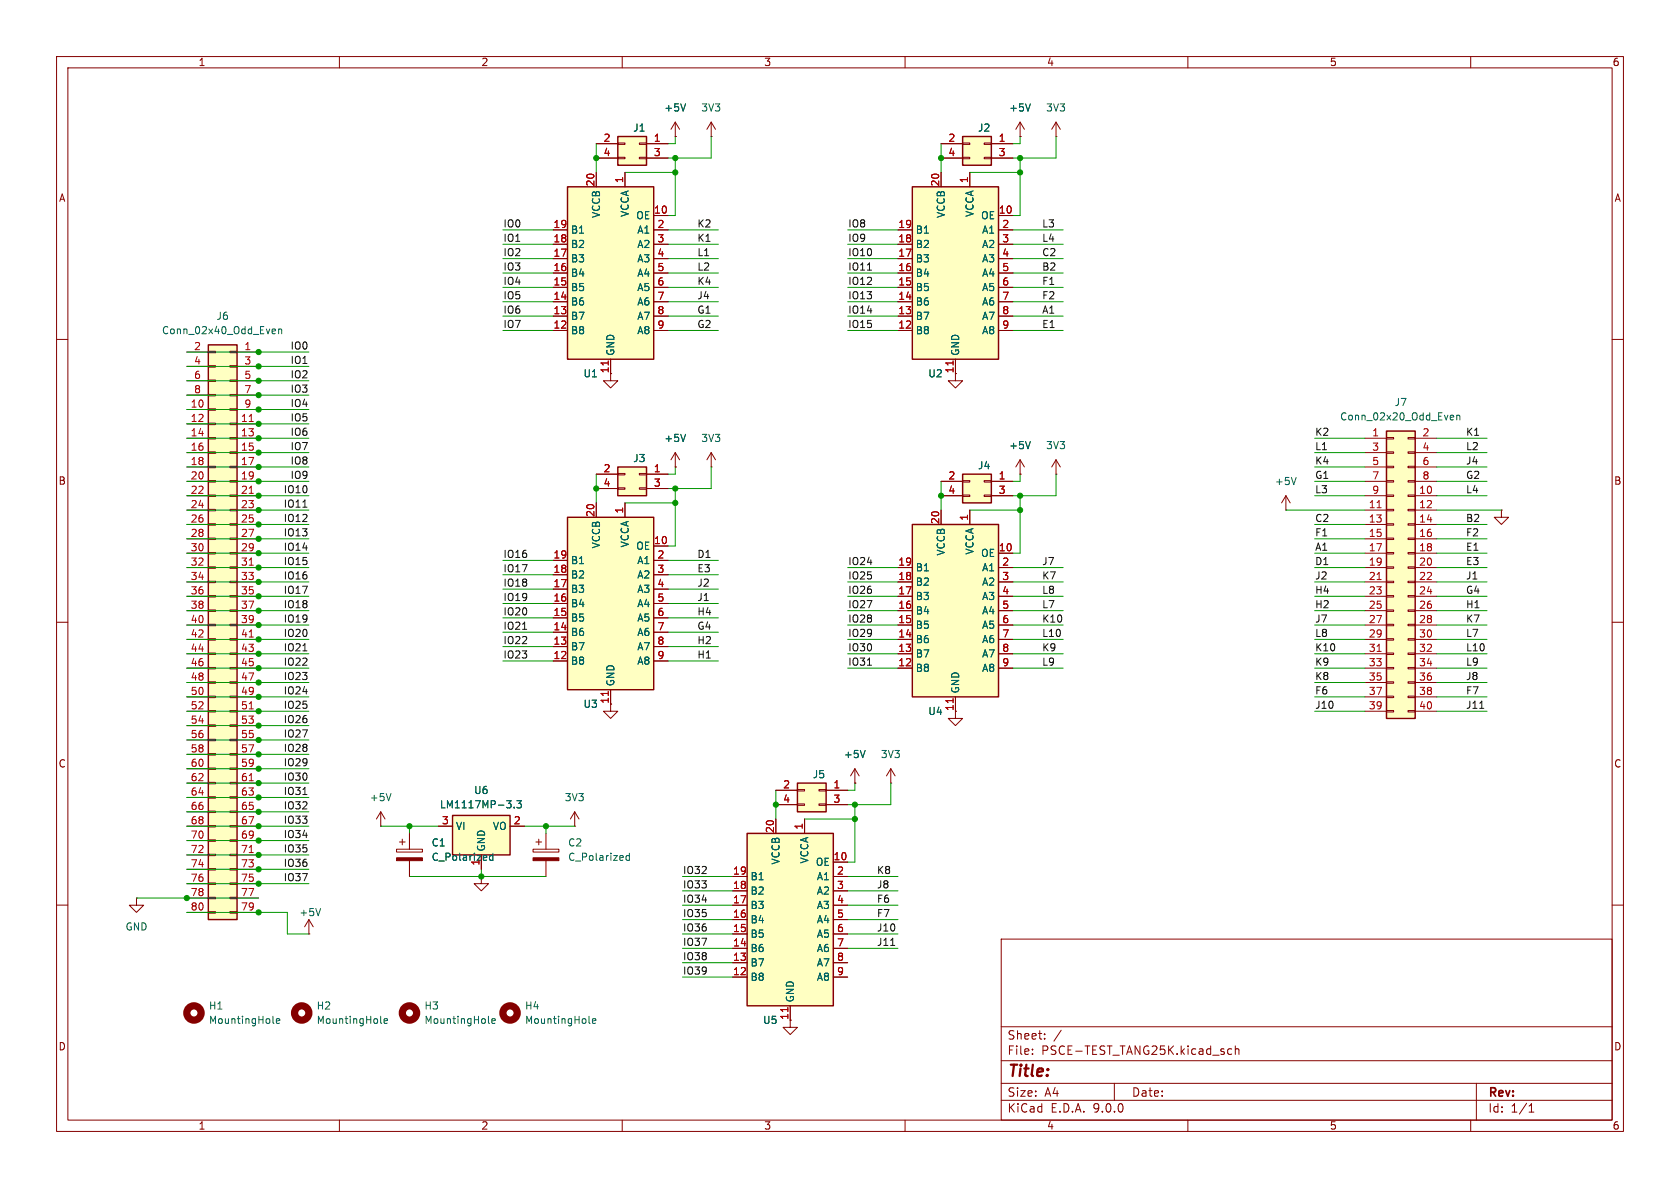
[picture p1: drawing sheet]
<svg xmlns="http://www.w3.org/2000/svg" width="297mm" height="210mm" viewBox="0 0 297 210" stroke-linecap="round" stroke-linejoin="round" font-family="sans-serif">
<g fill="none" stroke="#840000" stroke-width=".18">
<path d="M10 10h277v190h-277zM12 12h273v186h-273zM60 10v2M110 10v2M160 10v2M210 10v2M260 10v2M119.4 24.1h.1M119.4 21.6l-.8 1.3M119.4 21.6l.7 1.3M119.4 21.6v2.5M125.7 24.1h.1"/>
<path d="M125.7 21.6l-.7 1.3M125.7 21.6l.8 1.3M125.7 21.6v2.5M180.3 24.1h.1M180.3 21.6l-.7 1.3M180.3 21.6l.8 1.3M180.3 21.6v2.5M10 60h2M285 60h2M227.3 90.2h.1M227.3 87.6l-.7 1.3M227.3 87.6l.8 1.3"/>
<path d="M227.3 87.6v2.6M10 110h2M285 110h2M10 160h2M177 166h108v32h-108zM285 160h2M60 198v2M110 198v2M160 198v2M177 194.5h108M177 191.5h108M177 187.5h108"/>
<path d="M177 181.5h108M182.5 186.3v.1M182.5 185.5v.1M184.7 183.6v.1M184.7 182.8v.1M187.6 182.1l-1.3 2M197 191.5v3M210 198v2M217.7 185.5l-.4-.1-.3 .3v.4l.2 .2h.5M218.4 185.5l.2-.1 .4 .1v.9M218.4 184.9v1.5M260 198v2"/>
<path d="M261 191.5v6.5M270.3 196.6h.9M270.3 195.5l.4-.4v1.5"/>
</g>
<path d="M121.2 18.4l-.4 1.2M182.2 18.4l-.5 1.2M229.1 84.4l-.4 1.3" fill="none" stroke="#006464" stroke-width=".18"/>
<path d="M161.3 92.7h15.2v30.5h-15.2z" fill="#ffffc2"/>
<path d="M161.3 92.7h15.2v30.5h-15.2z" fill="none" stroke="#840000" stroke-width=".25"/>
<g fill="none" stroke="#840000" stroke-width=".18">
<path d="M166.4 90.2v2.5M171.4 90.2v2.5M176.5 97.8h2.6M158.7 100.3h2.6M158.7 102.9h2.6M158.7 105.4h2.6M158.7 108h2.6M158.7 110.5h2.6M158.7 113h2.6M158.7 115.6h2.6M158.7 118.1h2.6M176.5 100.3h2.6"/>
<path d="M176.5 102.9h2.6M176.5 105.4h2.6M176.5 108h2.6M176.5 110.5h2.6M176.5 113h2.6M176.5 115.6h2.6M176.5 118.1h2.6M168.9 123.2v3.8h-1.3l1.3 1.3 1.3-1.3h-1.3"/>
</g>
<path d="M168.5 123.5v.7" fill="none" stroke="#a90000" stroke-width=".18"/>
<path d="M100.3 91.4h15.3v30.5h-15.3z" fill="#ffffc2"/>
<path d="M100.3 91.4h15.3v30.5h-15.3z" fill="none" stroke="#840000" stroke-width=".25"/>
<g fill="none" stroke="#840000" stroke-width=".18">
<path d="M186.7 24.1h.1M186.7 21.6l-.8 1.3M186.7 21.6l.8 1.3M186.7 21.6v2.5M97.8 99.1h2.5M105.4 88.9v2.5M110.5 88.9v2.5M115.6 96.5h2.5M115.6 99.1h2.5M97.8 101.6h2.5M97.8 104.1h2.5M97.8 106.7h2.5"/>
<path d="M97.8 109.2h2.5M97.8 111.8h2.5M97.8 114.3h2.5M97.8 116.8h2.5M115.6 101.6h2.5M115.6 104.1h2.5M115.6 106.7h2.5M115.6 109.2h2.5M115.6 111.8h2.5M115.6 114.3h2.5M115.6 116.8h2.5M107.9 121.9v2.6"/>
<path d="M101.6 146.1h.1M101.6 143.5l-.8 1.3M101.6 143.5l.8 1.3M101.6 143.5v2.6"/>
</g>
<path d="M107.5 122.2v.7" fill="none" stroke="#a90000" stroke-width=".18"/>
<path d="M161.3 33h15.2v30.5h-15.2z" fill="#ffffc2"/>
<path d="M161.3 33h15.2v30.5h-15.2z" fill="none" stroke="#840000" stroke-width=".25"/>
<g fill="none" stroke="#840000" stroke-width=".18">
<path d="M166.4 30.5v2.5M171.4 30.5v2.5M176.5 38.1h2.6M158.7 40.6h2.6M158.7 43.2h2.6M158.7 45.7h2.6M158.7 48.3h2.6M158.7 50.8h2.6M158.7 53.3h2.6M158.7 55.9h2.6M158.7 58.4h2.6M176.5 40.6h2.6"/>
<path d="M176.5 43.2h2.6M176.5 45.7h2.6M176.5 48.3h2.6M176.5 50.8h2.6M176.5 53.3h2.6M176.5 55.9h2.6M176.5 58.4h2.6M168.9 63.5v2.5M186.7 83.8h.1M186.7 81.3l-.8 1.3M186.7 81.3l.8 1.3M186.7 81.3v2.5"/>
<path d="M107.9 124.5v1.2h-1.2l1.2 1.3 1.3-1.3h-1.3"/>
</g>
<path d="M168.5 63.8v.7" fill="none" stroke="#a90000" stroke-width=".18"/>
<path d="M170.2 83.8h5.1v5.1h-5.1z" fill="#ffffc2"/>
<path d="M170.2 83.8h5.1v5.1h-5.1z" fill="none" stroke="#840000" stroke-width=".25"/>
<g fill="none" stroke="#840000" stroke-width=".18">
<path d="M168.9 66v1.3h-1.3l1.3 1.3 1.3-1.3h-1.3M119.4 82.6h.1M119.4 80l-.8 1.3M119.4 80l.7 1.3M119.4 80v2.6M125.7 82.6h.1M125.7 80l-.7 1.3M125.7 80l.8 1.3M125.7 80v2.6M166.4 85.1h3.8M166.4 87.6h3.8M170.2 85h1.2v.2h-1.2z"/>
<path d="M170.2 87.5h1.2v.3h-1.2zM174 85h1.3v.2h-1.3zM174 87.5h1.3v.3h-1.3zM175.3 85.1h3.8M175.3 87.6h3.8M180.3 83.8h.1M180.3 81.3l-.7 1.3M180.3 81.3l.8 1.3M180.3 81.3v2.5M265.4 90.2v1.2h-1.2l1.2 1.3 1.3-1.3h-1.3M265.4 90.2h.1"/>
</g>
<path d="M121.2 76.8l-.4 1.2M182.2 78l-.5 1.3" fill="none" stroke="#006464" stroke-width=".18"/>
<path d="M170.2 24.1h5.1v5.1h-5.1z" fill="#ffffc2"/>
<path d="M170.2 24.1h5.1v5.1h-5.1z" fill="none" stroke="#840000" stroke-width=".25"/>
<path d="M166.4 25.4h3.8M166.4 27.9h3.8M170.2 25.3h1.2v.2h-1.2zM170.2 27.8h1.2v.3h-1.2zM174 25.3h1.3v.2h-1.3zM174 27.8h1.3v.3h-1.3zM175.3 25.4h3.8M175.3 27.9h3.8" fill="none" stroke="#840000" stroke-width=".18"/>
<path d="M245.1 76.2h5.1v50.8h-5.1z" fill="#ffffc2"/>
<path d="M245.1 76.2h5.1v50.8h-5.1z" fill="none" stroke="#840000" stroke-width=".25"/>
<g fill="none" stroke="#840000" stroke-width=".18">
<path d="M241.3 77.5h3.8M245.1 77.3h1.3v.3h-1.3zM245.1 79.9h1.3v.2h-1.3zM248.9 77.3h1.3v.3h-1.3zM248.9 79.9h1.3v.2h-1.3zM250.2 77.5h3.8M241.3 80h3.8M241.3 82.6h3.8M241.3 85.1h3.8M241.3 87.6h3.8M241.3 90.2h3.8M241.3 92.7h3.8"/>
<path d="M241.3 95.3h3.8M241.3 97.8h3.8M245.1 82.4h1.3v.3h-1.3zM245.1 85h1.3v.2h-1.3zM245.1 87.5h1.3v.3h-1.3zM245.1 90h1.3v.3h-1.3zM245.1 92.6h1.3v.2h-1.3zM245.1 95.1h1.3v.3h-1.3zM245.1 97.7h1.3v.2h-1.3zM248.9 82.4h1.3v.3h-1.3zM248.9 85h1.3v.2h-1.3zM248.9 87.5h1.3v.3h-1.3z"/>
<path d="M248.9 90h1.3v.3h-1.3zM248.9 92.6h1.3v.2h-1.3zM248.9 95.1h1.3v.3h-1.3zM248.9 97.7h1.3v.2h-1.3zM250.2 80h3.8M250.2 82.6h3.8M250.2 85.1h3.8M250.2 87.6h3.8M250.2 90.2h3.8M250.2 92.7h3.8M250.2 95.3h3.8M250.2 97.8h3.8"/>
<path d="M241.3 100.3h3.8M241.3 102.9h3.8M241.3 105.4h3.8M241.3 108h3.8M241.3 110.5h3.8M241.3 113h3.8M241.3 115.6h3.8M241.3 118.1h3.8M245.1 100.2h1.3v.3h-1.3zM245.1 102.7h1.3v.3h-1.3zM245.1 105.3h1.3v.2h-1.3zM245.1 107.8h1.3v.3h-1.3z"/>
<path d="M245.1 110.4h1.3v.2h-1.3zM245.1 112.9h1.3v.3h-1.3zM245.1 115.4h1.3v.3h-1.3zM245.1 118h1.3v.2h-1.3zM248.9 100.2h1.3v.3h-1.3zM248.9 102.7h1.3v.3h-1.3zM248.9 105.3h1.3v.2h-1.3zM248.9 107.8h1.3v.3h-1.3zM248.9 110.4h1.3v.2h-1.3zM248.9 112.9h1.3v.3h-1.3zM248.9 115.4h1.3v.3h-1.3zM248.9 118h1.3v.2h-1.3z"/>
<path d="M250.2 100.3h3.8M250.2 102.9h3.8M250.2 105.4h3.8M250.2 108h3.8M250.2 110.5h3.8M250.2 113h3.8M250.2 115.6h3.8M250.2 118.1h3.8M241.3 120.7h3.8M241.3 123.2h3.8M241.3 125.7h3.8M245.1 120.5h1.3v.3h-1.3z"/>
<path d="M245.1 123.1h1.3v.2h-1.3zM245.1 125.6h1.3v.3h-1.3zM248.9 120.5h1.3v.3h-1.3zM248.9 123.1h1.3v.2h-1.3zM248.9 125.6h1.3v.3h-1.3zM250.2 120.7h3.8M250.2 123.2h3.8M250.2 125.7h3.8"/>
</g>
<path d="M243.4 89.8h.8M243.4 102.5h.8M243.4 115.2h.8" fill="none" stroke="#a90000" stroke-width=".18"/>
<path d="M256.6 73.4l.3 .1 .1 .2-.6 .1M256.9 74.2h-.3M257.5 73.5l.2-.1 .3 .1 .1 .7M257.5 73.4v.8" fill="none" stroke="#006464" stroke-width=".18"/>
<path d="M109.2 82.6h5.1v5h-5.1z" fill="#ffffc2"/>
<path d="M109.2 82.6h5.1v5h-5.1z" fill="none" stroke="#840000" stroke-width=".25"/>
<path d="M105.4 83.8h3.8M105.4 86.4h3.8M109.2 83.7h1.3v.2h-1.3zM109.2 86.2h1.3v.3h-1.3zM113 83.7h1.3v.2h-1.3zM113 86.2h1.3v.3h-1.3zM114.3 83.8h3.8M114.3 86.4h3.8" fill="none" stroke="#840000" stroke-width=".18"/>
<path d="M109.2 24.1h5.1v5.1h-5.1z" fill="#ffffc2"/>
<path d="M109.2 24.1h5.1v5.1h-5.1z" fill="none" stroke="#840000" stroke-width=".25"/>
<path d="M105.4 25.4h3.8M105.4 27.9h3.8M109.2 25.3h1.3v.2h-1.3zM109.2 27.8h1.3v.3h-1.3zM113 25.3h1.3v.2h-1.3zM113 27.8h1.3v.3h-1.3zM114.3 25.4h3.8M114.3 27.9h3.8M107.9 66v1.3h-1.2l1.2 1.3 1.3-1.3h-1.3" fill="none" stroke="#840000" stroke-width=".18"/>
<path d="M100.3 33h15.3v30.5h-15.3z" fill="#ffffc2"/>
<path d="M100.3 33h15.3v30.5h-15.3z" fill="none" stroke="#840000" stroke-width=".25"/>
<g fill="none" stroke="#840000" stroke-width=".18">
<path d="M105.4 30.5v2.5M110.5 30.5v2.5M115.6 38.1h2.5M97.8 40.6h2.5M97.8 43.2h2.5M97.8 45.7h2.5M97.8 48.3h2.5M97.8 50.8h2.5M97.8 53.3h2.5M97.8 55.9h2.5M97.8 58.4h2.5M115.6 40.6h2.5"/>
<path d="M115.6 43.2h2.5M115.6 45.7h2.5M115.6 48.3h2.5M115.6 50.8h2.5M115.6 53.3h2.5M115.6 55.9h2.5M115.6 58.4h2.5M107.9 63.5v2.5M70.1 150.1h4.6v.5h-4.6zM70.6 148.8h1M71.1 148.3v1.1M72.4 147.3v2.8"/>
<path d="M72.4 152.1v2.8M94.2 150.1h4.6v.5h-4.6zM94.7 148.8h1.1M95.2 148.3v1.1M96.5 147.3v2.8M96.5 152.1v2.8M54.6 165.1h.1M54.6 162.6l-.8 1.2M54.6 162.6l.8 1.2M54.6 162.6v2.5"/>
</g>
<path d="M107.5 63.8v.7" fill="none" stroke="#a90000" stroke-width=".18"/>
<circle cx="53.3" cy="179.1" r="1.27" fill="none" stroke="#840000" stroke-width="1.3"/>
<path d="M87.1 151.3l-.3-.1-.3 .3 .2 .5h.4M87.1 150.8v1.3M111.3 150.8v1.3M111.3 151.3l-.4-.1-.2 .3 .1 .5h.5M56.7 160.6l-.4 1.3M67.3 180.7l.2 .2M67.9 180.5l.6-.1-.1-.3h-.3l-.2 .2 .1 .6h.4" fill="none" stroke="#006464" stroke-width=".18"/>
<g fill="#840000" stroke="#840000" stroke-width=".18">
<path d="M94.2 151.6h4.6v.5h-4.6z"/>
<path d="M70.1 151.6h4.6v.5h-4.6z"/>
</g>
<path d="M80 144.1h10.2v7h-10.2z" fill="#ffffc2"/>
<path d="M80 144.1h10.2v7h-10.2z" fill="none" stroke="#840000" stroke-width=".25"/>
<path d="M67.3 146.1h.1M67.3 143.5l-.8 1.3M67.3 143.5l.8 1.3M67.3 143.5v2.6M77.5 146.1h2.5M85.1 154.9v1.3h-1.3l1.3 1.3 1.3-1.3h-1.3M85.1 154.9h.1M85.1 151.1v2.6M90.2 146.1h2.5" fill="none" stroke="#840000" stroke-width=".18"/>
<path d="M69.1 140.3l-.4 1.2M89.6 141.5h.8l-.5 .5M90.3 142.2v.5M90.9 142.7v.1M91.4 141.5h.8l-.5 .5 .4 .2v.5l-.2 .1-.5-.1M86.3 180.7l.2 .2M87 180.5l.6-.1-.1-.3h-.4l-.1 .2v.6h.5M104.1 180.7l.2 .2M104.7 180.5l.6-.1v-.3h-.4l-.2 .2 .1 .6h.5" fill="none" stroke="#006464" stroke-width=".18"/>
<g fill="none" stroke="#840000" stroke-width="1.3">
<circle cx="72.4" cy="179.1" r="1.27"/>
<circle cx="90.2" cy="179.1" r="1.27"/>
</g>
<path d="M141 138.4h5v5.1h-5z" fill="#ffffc2"/>
<path d="M141 138.4h5v5.1h-5z" fill="none" stroke="#840000" stroke-width=".25"/>
<path d="M137.2 139.7h3.8M141 139.6h1.2v.2h-1.2zM144.8 139.6h1.2v.2h-1.2zM146 139.7h3.9M137.2 142.2h3.8M141 142.1h1.2v.3h-1.2zM144.8 142.1h1.2v.3h-1.2zM146 142.2h3.9M139.7 180.3v1.3h-1.3l1.3 1.3 1.3-1.3h-1.3" fill="none" stroke="#840000" stroke-width=".18"/>
<path d="M132.1 147.3h15.2v30.5h-15.2z" fill="#ffffc2"/>
<path d="M132.1 147.3h15.2v30.5h-15.2z" fill="none" stroke="#840000" stroke-width=".25"/>
<g fill="none" stroke="#840000" stroke-width=".18">
<path d="M151.1 138.4h.1M151.1 135.9l-.7 1.3M151.1 135.9l.8 1.3M151.1 135.9v2.5M157.5 138.4h.1M157.5 135.9l-.8 1.3M157.5 135.9l.7 1.3M157.5 135.9v2.5M129.5 154.9h2.6M129.5 157.5h2.6M137.2 144.8v2.5M142.2 144.8v2.5"/>
<path d="M147.3 152.4h2.6M147.3 154.9h2.6M147.3 157.5h2.6M129.5 160h2.6M129.5 162.6h2.6M129.5 165.1h2.6M129.5 167.6h2.6M129.5 170.2h2.6M129.5 172.7h2.6M139.7 177.8v2.5M147.3 160h2.6M147.3 162.6h2.6"/>
<path d="M147.3 165.1h2.6M147.3 167.6h2.6M147.3 170.2h2.6M147.3 172.7h2.6"/>
</g>
<path d="M139.3 178.1v.7" fill="none" stroke="#a90000" stroke-width=".18"/>
<path d="M152.9 132.7l-.4 1.2" fill="none" stroke="#006464" stroke-width=".18"/>
<path d="M36.8 61h5.1v101.6h-5.1z" fill="#ffffc2"/>
<path d="M36.8 61h5.1v101.6h-5.1z" fill="none" stroke="#840000" stroke-width=".25"/>
<g fill="none" stroke="#840000" stroke-width=".18">
<path d="M105.4 25.4h3.8M105.4 27.9h3.8M105.4 30.5v2.5M110.5 30.5v2.5M114.3 25.4h3.8M114.3 27.9h3.8M115.6 38.1h2.5M119.4 24.1h.1M166.4 30.5v2.5M166.4 25.4h3.8M166.4 27.9h3.8M171.4 30.5v2.5"/>
<path d="M175.3 25.4h3.8M175.3 27.9h3.8M176.5 38.1h2.6M180.3 24.1h.1M97.8 40.6h2.5M97.8 43.2h2.5M97.8 45.7h2.5M97.8 48.3h2.5M97.8 50.8h2.5M97.8 53.3h2.5M97.8 55.9h2.5M97.8 58.4h2.5"/>
<path d="M115.6 40.6h2.5M115.6 43.2h2.5M115.6 45.7h2.5M115.6 48.3h2.5M115.6 50.8h2.5M115.6 53.3h2.5M115.6 55.9h2.5M115.6 58.4h2.5M158.7 40.6h2.6M158.7 43.2h2.6M158.7 45.7h2.6M158.7 48.3h2.6"/>
<path d="M158.7 50.8h2.6M158.7 53.3h2.6M158.7 55.9h2.6M158.7 58.4h2.6M176.5 40.6h2.6M176.5 43.2h2.6M176.5 45.7h2.6M176.5 48.3h2.6M176.5 50.8h2.6M176.5 53.3h2.6M176.5 55.9h2.6M176.5 58.4h2.6"/>
<path d="M33 62.2h3.8M33 64.8h3.8M33 67.3h3.8M33 69.9h3.8M33 72.4h3.8M33 74.9h3.8M33 77.5h3.8M36.8 62.1h1.3v.3h-1.3zM36.8 64.6h1.3v.3h-1.3zM36.8 67.2h1.3v.2h-1.3zM36.8 69.7h1.3v.3h-1.3zM36.8 72.3h1.3v.2h-1.3z"/>
<path d="M36.8 74.8h1.3v.3h-1.3zM36.8 77.3h1.3v.3h-1.3zM36.8 79.9h1.3v.2h-1.3zM40.6 62.1h1.3v.3h-1.3zM40.6 64.6h1.3v.3h-1.3zM40.6 67.2h1.3v.2h-1.3zM40.6 69.7h1.3v.3h-1.3zM40.6 72.3h1.3v.2h-1.3zM40.6 74.8h1.3v.3h-1.3zM40.6 77.3h1.3v.3h-1.3zM40.6 79.9h1.3v.2h-1.3zM41.9 62.2h3.8"/>
<path d="M41.9 64.8h3.8M41.9 67.3h3.8M41.9 69.9h3.8M41.9 72.4h3.8M41.9 74.9h3.8M41.9 77.5h3.8M107.9 63.5v2.5M168.9 63.5v2.5M33 80h3.8M33 82.6h3.8M33 85.1h3.8M33 87.6h3.8"/>
<path d="M33 90.2h3.8M33 92.7h3.8M33 95.3h3.8M33 97.8h3.8M36.8 82.4h1.3v.3h-1.3zM36.8 85h1.3v.2h-1.3zM36.8 87.5h1.3v.3h-1.3zM36.8 90h1.3v.3h-1.3zM36.8 92.6h1.3v.2h-1.3zM36.8 95.1h1.3v.3h-1.3zM36.8 97.7h1.3v.2h-1.3zM40.6 82.4h1.3v.3h-1.3z"/>
<path d="M40.6 85h1.3v.2h-1.3zM40.6 87.5h1.3v.3h-1.3zM40.6 90h1.3v.3h-1.3zM40.6 92.6h1.3v.2h-1.3zM40.6 95.1h1.3v.3h-1.3zM40.6 97.7h1.3v.2h-1.3zM41.9 80h3.8M41.9 82.6h3.8M41.9 85.1h3.8M41.9 87.6h3.8M41.9 90.2h3.8M41.9 92.7h3.8"/>
<path d="M41.9 95.3h3.8M41.9 97.8h3.8M97.8 99.1h2.5M105.4 88.9v2.5M105.4 83.8h3.8M105.4 86.4h3.8M110.5 88.9v2.5M114.3 83.8h3.8M114.3 86.4h3.8M115.6 96.5h2.5M115.6 99.1h2.5M119.4 82.6h.1"/>
<path d="M166.4 85.1h3.8M166.4 87.6h3.8M166.4 90.2v2.5M171.4 90.2v2.5M175.3 85.1h3.8M175.3 87.6h3.8M176.5 97.8h2.6M180.3 83.8h.1M33 100.3h3.8M33 102.9h3.8M33 105.4h3.8M33 108h3.8"/>
<path d="M33 110.5h3.8M33 113h3.8M33 115.6h3.8M33 118.1h3.8M36.8 100.2h1.3v.3h-1.3zM36.8 102.7h1.3v.3h-1.3zM36.8 105.3h1.3v.2h-1.3zM36.8 107.8h1.3v.3h-1.3zM36.8 110.4h1.3v.2h-1.3zM36.8 112.9h1.3v.3h-1.3zM36.8 115.4h1.3v.3h-1.3zM36.8 118h1.3v.2h-1.3z"/>
<path d="M40.6 100.2h1.3v.3h-1.3zM40.6 102.7h1.3v.3h-1.3zM40.6 105.3h1.3v.2h-1.3zM40.6 107.8h1.3v.3h-1.3zM40.6 110.4h1.3v.2h-1.3zM40.6 112.9h1.3v.3h-1.3zM40.6 115.4h1.3v.3h-1.3zM40.6 118h1.3v.2h-1.3zM41.9 100.3h3.8M41.9 102.9h3.8M41.9 105.4h3.8M41.9 108h3.8"/>
<path d="M41.9 110.5h3.8M41.9 113h3.8M41.9 115.6h3.8M41.9 118.1h3.8M97.8 101.6h2.5M97.8 104.1h2.5M97.8 106.7h2.5M97.8 109.2h2.5M97.8 111.8h2.5M97.8 114.3h2.5M97.8 116.8h2.5M115.6 101.6h2.5"/>
<path d="M115.6 104.1h2.5M115.6 106.7h2.5M115.6 109.2h2.5M115.6 111.8h2.5M115.6 114.3h2.5M115.6 116.8h2.5M158.7 100.3h2.6M158.7 102.9h2.6M158.7 105.4h2.6M158.7 108h2.6M158.7 110.5h2.6M158.7 113h2.6"/>
<path d="M158.7 115.6h2.6M158.7 118.1h2.6M176.5 100.3h2.6M176.5 102.9h2.6M176.5 105.4h2.6M176.5 108h2.6M176.5 110.5h2.6M176.5 113h2.6M176.5 115.6h2.6M176.5 118.1h2.6M33 120.7h3.8M33 123.2h3.8"/>
<path d="M33 125.7h3.8M33 128.3h3.8M33 130.8h3.8M33 133.4h3.8M33 135.9h3.8M33 138.4h3.8M36.8 120.5h1.3v.3h-1.3zM36.8 123.1h1.3v.2h-1.3zM36.8 125.6h1.3v.3h-1.3zM36.8 128.1h1.3v.3h-1.3zM36.8 130.7h1.3v.2h-1.3zM36.8 133.2h1.3v.3h-1.3z"/>
<path d="M36.8 135.8h1.3v.2h-1.3zM36.8 138.3h1.3v.3h-1.3zM40.6 120.5h1.3v.3h-1.3zM40.6 123.1h1.3v.2h-1.3zM40.6 125.6h1.3v.3h-1.3zM40.6 128.1h1.3v.3h-1.3zM40.6 130.7h1.3v.2h-1.3zM40.6 133.2h1.3v.3h-1.3zM40.6 135.8h1.3v.2h-1.3zM40.6 138.3h1.3v.3h-1.3zM41.9 120.7h3.8M41.9 123.2h3.8"/>
<path d="M41.9 125.7h3.8M41.9 128.3h3.8M41.9 130.8h3.8M41.9 133.4h3.8M41.9 135.9h3.8M41.9 138.4h3.8M107.9 121.9v2.6M137.2 139.7h3.8M146 139.7h3.9M151.1 138.4h.1M168.9 123.2v2.5M24.1 158.8v1.2h1.3l-1.3 1.3-1.2-1.3h1.2"/>
<path d="M24.1 158.8h.1M33 141h3.8M33 143.5h3.8M33 146.1h3.8M33 148.6h3.8M33 151.1h3.8M33 153.7h3.8M33 156.2h3.8M33 158.8h3.8M36.8 140.8h1.3v.3h-1.3zM36.8 143.4h1.3v.2h-1.3zM36.8 145.9h1.3v.3h-1.3z"/>
<path d="M36.8 148.5h1.3v.2h-1.3zM36.8 151h1.3v.3h-1.3zM36.8 153.5h1.3v.3h-1.3zM36.8 156.1h1.3v.2h-1.3zM36.8 158.6h1.3v.3h-1.3zM40.6 140.8h1.3v.3h-1.3zM40.6 143.4h1.3v.2h-1.3zM40.6 145.9h1.3v.3h-1.3zM40.6 148.5h1.3v.2h-1.3zM40.6 151h1.3v.3h-1.3zM40.6 153.5h1.3v.3h-1.3zM40.6 156.1h1.3v.2h-1.3z"/>
<path d="M40.6 158.6h1.3v.3h-1.3zM41.9 141h3.8M41.9 143.5h3.8M41.9 146.1h3.8M41.9 148.6h3.8M41.9 151.1h3.8M41.9 153.7h3.8M41.9 156.2h3.8M41.9 158.8h3.8M72.4 147.3v2.8M72.4 152.1v2.8M77.5 146.1h2.5"/>
<path d="M85.1 154.9h.1M85.1 151.1v2.6M90.2 146.1h2.5M129.5 154.9h2.6M129.5 157.5h2.6M137.2 142.2h3.8M137.2 144.8v2.5M142.2 144.8v2.5M146 142.2h3.9M147.3 152.4h2.6M147.3 154.9h2.6M147.3 157.5h2.6"/>
<path d="M33 161.3h3.8M36.8 161.2h1.3v.2h-1.3zM40.6 161.2h1.3v.2h-1.3zM41.9 161.3h3.8M129.5 160h2.6M129.5 162.6h2.6M129.5 165.1h2.6M129.5 167.6h2.6M129.5 170.2h2.6M129.5 172.7h2.6M139.7 177.8v2.5M147.3 160h2.6"/>
<path d="M147.3 162.6h2.6M147.3 165.1h2.6M147.3 167.6h2.6M147.3 170.2h2.6M147.3 172.7h2.6"/>
</g>
<path d="M44.1 74.5h.7M107.5 63.8v.7M168.5 63.8v.7M44.1 87.2h.7M44.1 99.9h.7M44.1 112.6h.7M44.1 125.3h.7M44.1 138h.7M107.5 122.2v.7M168.5 123.5v.7M44.1 150.7h.7M139.3 178.1v.7" fill="none" stroke="#a90000" stroke-width=".18"/>
<g fill="none" stroke="#006464" stroke-width=".18">
<path d="M121.2 18.4l-.4 1.2M182.2 18.4l-.5 1.2M48.3 58.2h.4v.3l-.6 .1M48.7 58.9l-.4 .1M49.3 58.3l.1-.1h.3l.1 .8M49.3 58.2v.8M121.2 76.8l-.4 1.2M182.2 78l-.5 1.3M152.9 132.7l-.4 1.2M87.1 150.8v1.3M87.1 151.3l-.3-.1-.3 .3 .2 .5h.4M89.6 141.5h.8l-.5 .5"/>
<path d="M90.3 142.2v.5M90.9 142.7v.1M91.4 141.5h.8l-.5 .5 .4 .2v.5l-.2 .1-.5-.1M48.2 180.7l.2 .2M48.9 180.5l.6-.1-.1-.3h-.4l-.1 .2v.6h.5"/>
</g>
<circle cx="34.3" cy="179.1" r="1.27" fill="none" stroke="#840000" stroke-width="1.3"/>
<path d="M153.3 47.7h.8M53.5 89.7h.8M53.5 115.1h.8M92.4 111.2h.7M153.3 117.6h.8M261.6 125.2h.7M53.5 140.5h.8M157.5 167.1h.7" fill="none" stroke="#0f0f0f" stroke-width=".18"/>
<g fill="none" stroke="#009600" stroke-width=".18">
<path d="M105.4 25.4v5.1M110.5 30.5h8.9M119.4 27.9v10.2h-1.3M119.4 24.1v1.3h-1.3M125.7 24.1v3.8h-7.6M166.4 25.4v5.1M171.4 30.5h8.9M180.3 24.1v1.3h-1.2M180.3 27.9v10.2h-1.2M186.7 24.1v3.8h-7.6M88.9 58.4h8.9M88.9 50.8h8.9"/>
<path d="M88.9 40.6h8.9M88.9 48.3h8.9M88.9 43.2h8.9M88.9 45.7h8.9M88.9 53.3h8.9M88.9 55.9h8.9M118.1 58.4h8.9M118.1 50.8h8.9M118.1 40.6h8.9M118.1 48.3h8.9M118.1 43.2h8.9M118.1 45.7h8.9"/>
<path d="M118.1 53.3h8.9M118.1 55.9h8.9M149.9 58.4h8.8M149.9 50.8h8.8M149.9 40.6h8.8M149.9 48.3h8.8M149.9 43.2h8.8M149.9 45.7h8.8M149.9 53.3h8.8M149.9 55.9h8.8M179.1 58.4h8.9M179.1 50.8h8.9"/>
<path d="M179.1 40.6h8.9M179.1 48.3h8.9M179.1 43.2h8.9M179.1 45.7h8.9M179.1 53.3h8.9M179.1 55.9h8.9M33 77.5h21.6M33 67.3h21.6M33 69.9h21.6M33 72.4h21.6M33 62.2h21.6M33 64.8h21.6"/>
<path d="M33 74.9h21.6M232.4 77.5h8.9M254 77.5h8.9M33 80h21.6M33 82.6h21.6M33 97.8h21.6M33 90.2h21.6M33 87.6h21.6M33 85.1h21.6M33 95.3h21.6M33 92.7h21.6M88.9 99.1h8.9"/>
<path d="M105.4 83.8v5.1M110.5 88.9h8.9M118.1 99.1h8.9M119.4 82.6v1.2h-1.3M119.4 86.4v10.1h-1.3M125.7 82.6v3.8h-7.6M166.4 85.1v5.1M171.4 90.2h8.9M180.3 87.6v10.2h-1.2M180.3 83.8v1.3h-1.2M186.7 83.8v3.8h-7.6M227.3 90.2h14"/>
<path d="M232.4 80h8.9M232.4 82.6h8.9M232.4 97.8h8.9M232.4 87.6h8.9M232.4 85.1h8.9M232.4 95.3h8.9M232.4 92.7h8.9M254 80h8.9M254 82.6h8.9M254 97.8h8.9M254 90.2h11.4M254 87.6h8.9"/>
<path d="M254 85.1h8.9M254 95.3h8.9M254 92.7h8.9M33 105.4h21.6M33 100.3h21.6M33 115.6h21.6M33 113h21.6M33 118.1h21.6M33 110.5h21.6M33 102.9h21.6M33 108h21.6M88.9 111.8h8.9"/>
<path d="M88.9 114.3h8.9M88.9 116.8h8.9M88.9 101.6h8.9M88.9 109.2h8.9M88.9 106.7h8.9M88.9 104.1h8.9M118.1 111.8h8.9M118.1 114.3h8.9M118.1 116.8h8.9M118.1 101.6h8.9M118.1 109.2h8.9M118.1 106.7h8.9"/>
<path d="M118.1 104.1h8.9M149.9 105.4h8.8M149.9 100.3h8.8M149.9 115.6h8.8M149.9 113h8.8M149.9 118.1h8.8M149.9 110.5h8.8M149.9 102.9h8.8M149.9 108h8.8M179.1 105.4h8.9M179.1 100.3h8.9M179.1 115.6h8.9"/>
<path d="M179.1 113h8.9M179.1 118.1h8.9M179.1 110.5h8.9M179.1 102.9h8.9M179.1 108h8.9M232.4 105.4h8.9M232.4 100.3h8.9M232.4 115.6h8.9M232.4 113h8.9M232.4 118.1h8.9M232.4 110.5h8.9M232.4 102.9h8.9"/>
<path d="M232.4 108h8.9M254 105.4h8.9M254 100.3h8.9M254 115.6h8.9M254 113h8.9M254 118.1h8.9M254 110.5h8.9M254 102.9h8.9M254 108h8.9M33 125.7h21.6M33 123.2h21.6M33 128.3h21.6"/>
<path d="M33 120.7h21.6M33 133.4h21.6M33 138.4h21.6M33 135.9h21.6M33 130.8h21.6M137.2 139.7v5.1M151.1 138.4v1.3h-1.2M157.5 138.4v3.8h-7.6M232.4 125.7h8.9M232.4 123.2h8.9M232.4 120.7h8.9M254 125.7h8.9"/>
<path d="M254 123.2h8.9M254 120.7h8.9M24.1 158.8h21.6M33 146.1h21.6M33 148.6h21.6M33 143.5h21.6M33 141h21.6M33 151.1h21.6M33 153.7h21.6M33 156.2h21.6M67.3 146.1h10.2M72.4 154.9h24.1"/>
<path d="M72.4 146.1v1.2M85.1 153.7v1.2M92.7 146.1h8.9M96.5 146.1v1.2M120.6 154.9h8.9M120.6 157.5h8.9M142.2 144.8h8.9M149.9 154.9h8.8M149.9 157.5h8.8M151.1 142.2v10.2h-1.2M33 161.3h17.8v3.8h3.8M120.6 167.6h8.9"/>
<path d="M120.6 170.2h8.9M120.6 172.7h8.9M120.6 165.1h8.9M120.6 162.6h8.9M120.6 160h8.9M149.9 167.6h8.8M149.9 165.1h8.8M149.9 162.6h8.8M149.9 160h8.8"/>
</g>
<g fill="#009600" stroke="#009600" stroke-width=".18">
<circle cx="166.4" cy="87.6" r=".46"/>
<circle cx="180.3" cy="87.6" r=".46"/>
<circle cx="119.4" cy="30.5" r=".46"/>
<circle cx="119.4" cy="27.9" r=".46"/>
<circle cx="180.3" cy="90.2" r=".46"/>
<circle cx="180.3" cy="27.9" r=".46"/>
<circle cx="166.4" cy="27.9" r=".46"/>
<circle cx="180.3" cy="30.5" r=".46"/>
<circle cx="119.4" cy="88.9" r=".46"/>
<circle cx="96.5" cy="146.1" r=".46"/>
<circle cx="119.4" cy="86.4" r=".46"/>
<circle cx="105.4" cy="86.4" r=".46"/>
<circle cx="105.4" cy="27.9" r=".46"/>
<circle cx="85.1" cy="154.9" r=".46"/>
<circle cx="72.4" cy="146.1" r=".46"/>
<circle cx="151.1" cy="144.8" r=".46"/>
<circle cx="151.1" cy="142.2" r=".46"/>
<circle cx="137.2" cy="142.2" r=".46"/>
<circle cx="45.7" cy="87.6" r=".46"/>
<circle cx="45.7" cy="90.2" r=".46"/>
<circle cx="45.7" cy="113" r=".46"/>
<circle cx="45.7" cy="92.7" r=".46"/>
<circle cx="45.7" cy="95.3" r=".46"/>
<circle cx="45.7" cy="97.8" r=".46"/>
<circle cx="45.7" cy="100.3" r=".46"/>
<circle cx="45.7" cy="62.2" r=".46"/>
<circle cx="45.7" cy="64.8" r=".46"/>
<circle cx="45.7" cy="67.3" r=".46"/>
<circle cx="45.7" cy="69.9" r=".46"/>
<circle cx="45.7" cy="72.4" r=".46"/>
<circle cx="45.7" cy="74.9" r=".46"/>
<circle cx="45.7" cy="77.5" r=".46"/>
<circle cx="45.7" cy="80" r=".46"/>
<circle cx="45.7" cy="82.6" r=".46"/>
<circle cx="45.7" cy="85.1" r=".46"/>
<circle cx="45.7" cy="108" r=".46"/>
<circle cx="45.7" cy="110.5" r=".46"/>
<circle cx="45.7" cy="102.9" r=".46"/>
<circle cx="45.7" cy="105.4" r=".46"/>
<circle cx="45.7" cy="115.6" r=".46"/>
<circle cx="45.7" cy="118.1" r=".46"/>
<circle cx="45.7" cy="120.7" r=".46"/>
<circle cx="45.7" cy="123.2" r=".46"/>
<circle cx="33" cy="158.8" r=".46"/>
<circle cx="45.7" cy="125.7" r=".46"/>
<circle cx="45.7" cy="128.3" r=".46"/>
<circle cx="45.7" cy="133.4" r=".46"/>
<circle cx="45.7" cy="130.8" r=".46"/>
<circle cx="45.7" cy="135.9" r=".46"/>
<circle cx="45.7" cy="138.4" r=".46"/>
<circle cx="45.7" cy="161.3" r=".46"/>
<circle cx="45.7" cy="141" r=".46"/>
<circle cx="45.7" cy="143.5" r=".46"/>
<circle cx="45.7" cy="146.1" r=".46"/>
<circle cx="45.7" cy="148.6" r=".46"/>
<circle cx="45.7" cy="151.1" r=".46"/>
<circle cx="45.7" cy="153.7" r=".46"/>
<circle cx="45.7" cy="156.2" r=".46"/>
</g>
<text font-size="2.8" fill="#840000" x="178" y="190.9">Title:</text>
<g font-size="2.1" fill="#840000">
<text x="178" y="184">Sheet:</text>
<text x="178" y="186.7">File:</text>
<text x="184.1" y="186.7">PSCE-TEST_TANG25K.kicad_sch</text>
<text x="178" y="196.9">KiCad</text>
<text x="178" y="194.1">Size:</text>
<text x="184.7" y="194.1">A4</text>
<text x="185.7" y="196.9">E.D.A.</text>
<text x="193.3" y="196.9">9.0.0</text>
<text x="200" y="194.1">Date:</text>
<text x="263" y="194.3">Rev:</text>
<text x="263" y="196.9">Id:</text>
<text x="267.1" y="196.9">1/1</text>
</g>
<g font-size="1.8" fill="#840000">
<text x="35" y="11.9">1</text>
<text x="85" y="11.9">2</text>
<text x="135" y="11.9">3</text>
<text x="185" y="11.9">4</text>
<text x="235" y="11.9">5</text>
<text x="285" y="11.9">6</text>
<text x="10.3" y="35.9">A</text>
<text x="285.3" y="35.9">A</text>
<text x="10.3" y="85.9">B</text>
<text x="285.3" y="85.9">B</text>
<text x="107.7" y="124.5" transform="rotate(-90 107.7 124.5)">11</text>
<text x="168.7" y="125.8" transform="rotate(-90 168.7 125.8)">11</text>
<text x="10.3" y="135.9">C</text>
<text x="285.3" y="135.9">C</text>
<text x="10.3" y="185.9">D</text>
<text x="285.3" y="185.9">D</text>
<text x="35" y="199.9">1</text>
<text x="85" y="199.9">2</text>
<text x="135" y="199.9">3</text>
<text x="185" y="199.9">4</text>
<text x="235" y="199.9">5</text>
<text x="285" y="199.9">6</text>
</g>
<g font-size="1.8" fill="#006464">
<text x="111.8" y="23.5">J1</text>
<text x="117.3" y="19.9">+5V</text>
<text x="123.9" y="19.9">3V3</text>
<text x="172.8" y="23.5">J2</text>
<text x="178.3" y="19.9">+5V</text>
<text x="184.8" y="19.9">3V3</text>
<text x="100.8" y="41.5">B1</text>
<text x="106.3" y="38.6" transform="rotate(-90 106.3 38.6)">VCCB</text>
<text x="111.4" y="38.4" transform="rotate(-90 111.4 38.4)">VCCA</text>
<text x="112.4" y="39">OE</text>
<text x="112.6" y="41.5">A1</text>
<text x="161.8" y="41.5">B1</text>
<text x="167.2" y="38.6" transform="rotate(-90 167.2 38.6)">VCCB</text>
<text x="172.3" y="38.4" transform="rotate(-90 172.3 38.4)">VCCA</text>
<text x="173.3" y="39">OE</text>
<text x="173.5" y="41.5">A1</text>
<text x="100.8" y="44">B2</text>
<text x="100.8" y="46.6">B3</text>
<text x="112.6" y="44">A2</text>
<text x="112.6" y="46.6">A3</text>
<text x="161.8" y="44">B2</text>
<text x="161.8" y="46.6">B3</text>
<text x="173.5" y="44">A2</text>
<text x="173.5" y="46.6">A3</text>
<text x="100.8" y="49.1">B4</text>
<text x="100.8" y="51.7">B5</text>
<text x="112.6" y="49.1">A4</text>
<text x="112.6" y="51.7">A5</text>
<text x="161.8" y="49.1">B4</text>
<text x="161.8" y="51.7">B5</text>
<text x="173.5" y="49.1">A4</text>
<text x="173.5" y="51.7">A5</text>
<text x="28.5" y="59.3">Conn_02x40_Odd_Even</text>
<text x="38.2" y="56.7">J6</text>
<text x="100.8" y="54.2">B6</text>
<text x="100.8" y="56.7">B7</text>
<text x="100.8" y="59.3">B8</text>
<text x="112.6" y="54.2">A6</text>
<text x="112.6" y="56.7">A7</text>
<text x="112.6" y="59.3">A8</text>
<text x="161.8" y="54.2">B6</text>
<text x="161.8" y="56.7">B7</text>
<text x="161.8" y="59.3">B8</text>
<text x="173.5" y="54.2">A6</text>
<text x="173.5" y="56.7">A7</text>
<text x="173.5" y="59.3">A8</text>
<text x="108.8" y="63" transform="rotate(-90 108.8 63)">GND</text>
<text x="169.8" y="63" transform="rotate(-90 169.8 63)">GND</text>
<text x="103.1" y="66.9">U1</text>
<text x="164" y="66.9">U2</text>
<text x="246.5" y="72">J7</text>
<text x="236.8" y="74.5">Conn_02x20_Odd_Even</text>
<text x="111.8" y="81.9">J3</text>
<text x="117.3" y="78.3">+5V</text>
<text x="123.9" y="78.3">3V3</text>
<text x="172.8" y="83.2">J4</text>
<text x="178.3" y="79.6">+5V</text>
<text x="184.8" y="79.6">3V3</text>
<text x="225.3" y="86">+5V</text>
<text x="100.8" y="99.9">B1</text>
<text x="106.3" y="97" transform="rotate(-90 106.3 97)">VCCB</text>
<text x="111.4" y="96.9" transform="rotate(-90 111.4 96.9)">VCCA</text>
<text x="112.4" y="97.4">OE</text>
<text x="112.6" y="99.9">A1</text>
<text x="161.8" y="101.2">B1</text>
<text x="167.2" y="98.3" transform="rotate(-90 167.2 98.3)">VCCB</text>
<text x="172.3" y="98.1" transform="rotate(-90 172.3 98.1)">VCCA</text>
<text x="173.3" y="98.7">OE</text>
<text x="173.5" y="101.2">A1</text>
<text x="100.8" y="102.5">B2</text>
<text x="100.8" y="105">B3</text>
<text x="100.8" y="107.5">B4</text>
<text x="112.6" y="102.5">A2</text>
<text x="112.6" y="105">A3</text>
<text x="112.6" y="107.5">A4</text>
<text x="161.8" y="103.7">B2</text>
<text x="161.8" y="106.3">B3</text>
<text x="173.5" y="103.7">A2</text>
<text x="173.5" y="106.3">A3</text>
<text x="100.8" y="110.1">B5</text>
<text x="100.8" y="112.6">B6</text>
<text x="112.6" y="110.1">A5</text>
<text x="112.6" y="112.6">A6</text>
<text x="161.8" y="108.8">B4</text>
<text x="161.8" y="111.4">B5</text>
<text x="161.8" y="113.9">B6</text>
<text x="173.5" y="108.8">A4</text>
<text x="173.5" y="111.4">A5</text>
<text x="173.5" y="113.9">A6</text>
<text x="100.8" y="115.2">B7</text>
<text x="100.8" y="117.7">B8</text>
<text x="112.6" y="115.2">A7</text>
<text x="112.6" y="117.7">A8</text>
<text x="161.8" y="116.4">B7</text>
<text x="161.8" y="119">B8</text>
<text x="173.5" y="116.4">A7</text>
<text x="173.5" y="119">A8</text>
<text x="103.1" y="125.3">U3</text>
<text x="108.8" y="121.4" transform="rotate(-90 108.8 121.4)">GND</text>
<text x="169.8" y="122.7" transform="rotate(-90 169.8 122.7)">GND</text>
<text x="164" y="126.6">U4</text>
<text x="143.6" y="137.8">J5</text>
<text x="149.1" y="134.2">+5V</text>
<text x="155.6" y="134.2">3V3</text>
<text x="65.3" y="141.8">+5V</text>
<text x="77.7" y="143.1">LM1117MP-3.3</text>
<text x="83.7" y="140.6">U6</text>
<text x="99.7" y="141.8">3V3</text>
<text x="76.2" y="149.8">C1</text>
<text x="80.5" y="146.9">VI</text>
<text x="87" y="146.9">VO</text>
<text x="100.3" y="149.8">C2</text>
<text x="76.2" y="152.4">C_Polarized</text>
<text x="86" y="150.6" transform="rotate(-90 86 150.6)">GND</text>
<text x="100.3" y="152.4">C_Polarized</text>
<text x="132.6" y="155.8">B1</text>
<text x="138" y="152.9" transform="rotate(-90 138 152.9)">VCCB</text>
<text x="143.1" y="152.7" transform="rotate(-90 143.1 152.7)">VCCA</text>
<text x="144.1" y="153.3">OE</text>
<text x="144.3" y="155.8">A1</text>
<text x="132.6" y="158.3">B2</text>
<text x="132.6" y="160.9">B3</text>
<text x="144.3" y="158.3">A2</text>
<text x="144.3" y="160.9">A3</text>
<text x="22.1" y="164.7">GND</text>
<text x="52.8" y="162.2">+5V</text>
<text x="132.6" y="163.4">B4</text>
<text x="132.6" y="166">B5</text>
<text x="144.3" y="163.4">A4</text>
<text x="144.3" y="166">A5</text>
<text x="132.6" y="168.5">B6</text>
<text x="132.6" y="171">B7</text>
<text x="132.6" y="173.6">B8</text>
<text x="144.3" y="168.5">A6</text>
<text x="144.3" y="171">A7</text>
<text x="144.3" y="173.6">A8</text>
<text x="36.8" y="178.7">H1</text>
<text x="55.9" y="178.7">H2</text>
<text x="74.9" y="178.7">H3</text>
<text x="92.7" y="178.7">H4</text>
<text x="140.6" y="177.3" transform="rotate(-90 140.6 177.3)">GND</text>
<text x="36.8" y="181.2">MountingHole</text>
<text x="55.9" y="181.2">MountingHole</text>
<text x="74.9" y="181.2">MountingHole</text>
<text x="92.7" y="181.2">MountingHole</text>
<text x="134.8" y="181.2">U5</text>
</g>
<g font-size="1.8" fill="#a90000">
<text x="106.6" y="25.1">2</text>
<text x="106.6" y="27.7">4</text>
<text x="115.5" y="25.1">1</text>
<text x="115.5" y="27.7">3</text>
<text x="167.6" y="25.1">2</text>
<text x="167.6" y="27.7">4</text>
<text x="176.5" y="25.1">1</text>
<text x="176.5" y="27.7">3</text>
<text x="105.2" y="33.1" transform="rotate(-90 105.2 33.1)">20</text>
<text x="110.2" y="32.5" transform="rotate(-90 110.2 32.5)">1</text>
<text x="166.1" y="33.1" transform="rotate(-90 166.1 33.1)">20</text>
<text x="171.2" y="32.5" transform="rotate(-90 171.2 32.5)">1</text>
<text x="97.7" y="40.4">19</text>
<text x="115.5" y="37.8">10</text>
<text x="116.1" y="40.4">2</text>
<text x="158.7" y="40.4">19</text>
<text x="176.5" y="37.8">10</text>
<text x="177.1" y="40.4">2</text>
<text x="97.7" y="42.9">18</text>
<text x="97.7" y="45.5">17</text>
<text x="116.1" y="42.9">3</text>
<text x="116.1" y="45.5">4</text>
<text x="158.7" y="42.9">18</text>
<text x="158.7" y="45.5">17</text>
<text x="177.1" y="42.9">3</text>
<text x="177.1" y="45.5">4</text>
<text x="97.7" y="48">16</text>
<text x="97.7" y="50.5">15</text>
<text x="97.7" y="53.1">14</text>
<text x="116.1" y="48">5</text>
<text x="116.1" y="50.5">6</text>
<text x="116.1" y="53.1">7</text>
<text x="158.7" y="48">16</text>
<text x="158.7" y="50.5">15</text>
<text x="158.7" y="53.1">14</text>
<text x="177.1" y="48">5</text>
<text x="177.1" y="50.5">6</text>
<text x="177.1" y="53.1">7</text>
<text x="97.7" y="55.6">13</text>
<text x="97.7" y="58.2">12</text>
<text x="116.1" y="55.6">8</text>
<text x="116.1" y="58.2">9</text>
<text x="158.7" y="55.6">13</text>
<text x="158.7" y="58.2">12</text>
<text x="177.1" y="55.6">8</text>
<text x="177.1" y="58.2">9</text>
<text x="34.2" y="62">2</text>
<text x="34.2" y="64.5">4</text>
<text x="43.1" y="62">1</text>
<text x="43.1" y="64.5">3</text>
<text x="34.2" y="67.1">6</text>
<text x="34.2" y="69.6">8</text>
<text x="43.1" y="67.1">5</text>
<text x="43.1" y="69.6">7</text>
<text x="107.7" y="66.1" transform="rotate(-90 107.7 66.1)">11</text>
<text x="168.7" y="66.1" transform="rotate(-90 168.7 66.1)">11</text>
<text x="33.6" y="72.1">10</text>
<text x="33.6" y="74.7">12</text>
<text x="33.6" y="77.2">14</text>
<text x="42.5" y="74.7">11</text>
<text x="42.5" y="77.2">13</text>
<text x="43.1" y="72.1">9</text>
<text x="242.5" y="77.2">1</text>
<text x="251.4" y="77.2">2</text>
<text x="33.6" y="79.8">16</text>
<text x="33.6" y="82.3">18</text>
<text x="42.5" y="79.8">15</text>
<text x="42.5" y="82.3">17</text>
<text x="106.6" y="83.6">2</text>
<text x="115.5" y="83.6">1</text>
<text x="242.5" y="79.8">3</text>
<text x="242.5" y="82.3">5</text>
<text x="251.4" y="79.8">4</text>
<text x="251.4" y="82.3">6</text>
<text x="33.6" y="84.8">20</text>
<text x="33.6" y="87.4">22</text>
<text x="33.6" y="89.9">24</text>
<text x="42.5" y="84.8">19</text>
<text x="42.5" y="87.4">21</text>
<text x="42.5" y="89.9">23</text>
<text x="106.6" y="86.1">4</text>
<text x="115.5" y="86.1">3</text>
<text x="167.6" y="84.8">2</text>
<text x="167.6" y="87.4">4</text>
<text x="176.5" y="84.8">1</text>
<text x="176.5" y="87.4">3</text>
<text x="241.9" y="89.9">11</text>
<text x="242.5" y="84.8">7</text>
<text x="242.5" y="87.4">9</text>
<text x="250.8" y="87.4">10</text>
<text x="250.8" y="89.9">12</text>
<text x="251.4" y="84.8">8</text>
<text x="33.6" y="92.5">26</text>
<text x="33.6" y="95">28</text>
<text x="42.5" y="92.5">25</text>
<text x="42.5" y="95">27</text>
<text x="105.2" y="91.5" transform="rotate(-90 105.2 91.5)">20</text>
<text x="110.2" y="90.9" transform="rotate(-90 110.2 90.9)">1</text>
<text x="166.1" y="92.8" transform="rotate(-90 166.1 92.8)">20</text>
<text x="171.2" y="92.1" transform="rotate(-90 171.2 92.1)">1</text>
<text x="241.9" y="92.5">13</text>
<text x="241.9" y="95">15</text>
<text x="250.8" y="92.5">14</text>
<text x="250.8" y="95">16</text>
<text x="33.6" y="97.5">30</text>
<text x="33.6" y="100.1">32</text>
<text x="42.5" y="97.5">29</text>
<text x="42.5" y="100.1">31</text>
<text x="97.7" y="98.8">19</text>
<text x="97.7" y="101.3">18</text>
<text x="115.5" y="96.3">10</text>
<text x="116.1" y="98.8">2</text>
<text x="116.1" y="101.3">3</text>
<text x="158.7" y="100.1">19</text>
<text x="176.5" y="97.5">10</text>
<text x="177.1" y="100.1">2</text>
<text x="241.9" y="97.5">17</text>
<text x="241.9" y="100.1">19</text>
<text x="250.8" y="97.5">18</text>
<text x="250.8" y="100.1">20</text>
<text x="33.6" y="102.6">34</text>
<text x="33.6" y="105.2">36</text>
<text x="33.6" y="107.7">38</text>
<text x="42.5" y="102.6">33</text>
<text x="42.5" y="105.2">35</text>
<text x="42.5" y="107.7">37</text>
<text x="97.7" y="103.9">17</text>
<text x="97.7" y="106.4">16</text>
<text x="116.1" y="103.9">4</text>
<text x="116.1" y="106.4">5</text>
<text x="158.7" y="102.6">18</text>
<text x="158.7" y="105.2">17</text>
<text x="158.7" y="107.7">16</text>
<text x="177.1" y="102.6">3</text>
<text x="177.1" y="105.2">4</text>
<text x="177.1" y="107.7">5</text>
<text x="241.9" y="102.6">21</text>
<text x="241.9" y="105.2">23</text>
<text x="241.9" y="107.7">25</text>
<text x="250.8" y="102.6">22</text>
<text x="250.8" y="105.2">24</text>
<text x="250.8" y="107.7">26</text>
<text x="33.6" y="110.2">40</text>
<text x="33.6" y="112.8">42</text>
<text x="42.5" y="110.2">39</text>
<text x="42.5" y="112.8">41</text>
<text x="97.7" y="109">15</text>
<text x="97.7" y="111.5">14</text>
<text x="116.1" y="109">6</text>
<text x="116.1" y="111.5">7</text>
<text x="158.7" y="110.2">15</text>
<text x="158.7" y="112.8">14</text>
<text x="177.1" y="110.2">6</text>
<text x="177.1" y="112.8">7</text>
<text x="241.9" y="110.2">27</text>
<text x="241.9" y="112.8">29</text>
<text x="250.8" y="110.2">28</text>
<text x="250.8" y="112.8">30</text>
<text x="33.6" y="115.3">44</text>
<text x="33.6" y="117.9">46</text>
<text x="42.5" y="115.3">43</text>
<text x="42.5" y="117.9">45</text>
<text x="97.7" y="114">13</text>
<text x="97.7" y="116.6">12</text>
<text x="116.1" y="114">8</text>
<text x="116.1" y="116.6">9</text>
<text x="158.7" y="115.3">13</text>
<text x="158.7" y="117.9">12</text>
<text x="177.1" y="115.3">8</text>
<text x="177.1" y="117.9">9</text>
<text x="241.9" y="115.3">31</text>
<text x="241.9" y="117.9">33</text>
<text x="250.8" y="115.3">32</text>
<text x="250.8" y="117.9">34</text>
<text x="33.6" y="120.4">48</text>
<text x="33.6" y="122.9">50</text>
<text x="33.6" y="125.5">52</text>
<text x="42.5" y="120.4">47</text>
<text x="42.5" y="122.9">49</text>
<text x="42.5" y="125.5">51</text>
<text x="241.9" y="120.4">35</text>
<text x="241.9" y="122.9">37</text>
<text x="241.9" y="125.5">39</text>
<text x="250.8" y="120.4">36</text>
<text x="250.8" y="122.9">38</text>
<text x="250.8" y="125.5">40</text>
<text x="33.6" y="128">54</text>
<text x="33.6" y="130.6">56</text>
<text x="42.5" y="128">53</text>
<text x="42.5" y="130.6">55</text>
<text x="33.6" y="133.1">58</text>
<text x="33.6" y="135.6">60</text>
<text x="42.5" y="133.1">57</text>
<text x="42.5" y="135.6">59</text>
<text x="33.6" y="138.2">62</text>
<text x="33.6" y="140.7">64</text>
<text x="33.6" y="143.3">66</text>
<text x="42.5" y="138.2">61</text>
<text x="42.5" y="140.7">63</text>
<text x="42.5" y="143.3">65</text>
<text x="138.4" y="139.4">2</text>
<text x="138.4" y="142">4</text>
<text x="147.2" y="139.4">1</text>
<text x="147.2" y="142">3</text>
<text x="33.6" y="145.8">68</text>
<text x="33.6" y="148.3">70</text>
<text x="42.5" y="145.8">67</text>
<text x="42.5" y="148.3">69</text>
<text x="78" y="145.8">3</text>
<text x="90.7" y="145.8">2</text>
<text x="136.9" y="147.4" transform="rotate(-90 136.9 147.4)">20</text>
<text x="142" y="146.8" transform="rotate(-90 142 146.8)">1</text>
<text x="33.6" y="150.9">72</text>
<text x="33.6" y="153.4">74</text>
<text x="33.6" y="156">76</text>
<text x="42.5" y="150.9">71</text>
<text x="42.5" y="153.4">73</text>
<text x="42.5" y="156">75</text>
<text x="84.8" y="153.1" transform="rotate(-90 84.8 153.1)">1</text>
<text x="129.5" y="154.7">19</text>
<text x="147.3" y="152.1">10</text>
<text x="147.9" y="154.7">2</text>
<text x="33.6" y="158.5">78</text>
<text x="33.6" y="161">80</text>
<text x="42.5" y="158.5">77</text>
<text x="42.5" y="161">79</text>
<text x="129.5" y="157.2">18</text>
<text x="129.5" y="159.8">17</text>
<text x="147.9" y="157.2">3</text>
<text x="147.9" y="159.8">4</text>
<text x="129.5" y="162.3">16</text>
<text x="129.5" y="164.8">15</text>
<text x="129.5" y="167.4">14</text>
<text x="147.9" y="162.3">5</text>
<text x="147.9" y="164.8">6</text>
<text x="147.9" y="167.4">7</text>
<text x="129.5" y="169.9">13</text>
<text x="129.5" y="172.5">12</text>
<text x="147.9" y="169.9">8</text>
<text x="147.9" y="172.5">9</text>
<text x="139.4" y="180.4" transform="rotate(-90 139.4 180.4)">11</text>
</g>
<g font-size="1.8" fill="#0f0f0f">
<text x="88.9" y="40.3">IO0</text>
<text x="123.2" y="40.3">K2</text>
<text x="149.9" y="40.3">IO8</text>
<text x="184.1" y="40.3">L3</text>
<text x="88.9" y="42.8">IO1</text>
<text x="88.9" y="45.4">IO2</text>
<text x="88.9" y="47.9">IO3</text>
<text x="123.2" y="47.9">L2</text>
<text x="123.2" y="42.8">K1</text>
<text x="123.2" y="45.4">L1</text>
<text x="149.9" y="45.4">IO10</text>
<text x="149.9" y="42.8">IO9</text>
<text x="149.9" y="47.9">IO11</text>
<text x="184.1" y="47.9">B2</text>
<text x="184.1" y="45.4">C2</text>
<text x="184.1" y="42.8">L4</text>
<text x="88.9" y="50.5">IO4</text>
<text x="88.9" y="53">IO5</text>
<text x="123.2" y="50.5">K4</text>
<text x="123.2" y="53">J4</text>
<text x="149.9" y="53">IO13</text>
<text x="149.9" y="50.5">IO12</text>
<text x="184.1" y="50.5">F1</text>
<text x="184.1" y="53">F2</text>
<text x="88.9" y="55.5">IO6</text>
<text x="88.9" y="58.1">IO7</text>
<text x="123.2" y="58.1">G2</text>
<text x="123.2" y="55.5">G1</text>
<text x="149.9" y="55.5">IO14</text>
<text x="149.9" y="58.1">IO15</text>
<text x="184.1" y="58.1">E1</text>
<text x="184.1" y="55.5">A1</text>
<text x="51.3" y="61.9">IO0</text>
<text x="51.3" y="64.4">IO1</text>
<text x="51.3" y="69.5">IO3</text>
<text x="51.3" y="67">IO2</text>
<text x="51.3" y="72">IO4</text>
<text x="51.3" y="74.6">IO5</text>
<text x="51.3" y="77.1">IO6</text>
<text x="232.4" y="77.1">K2</text>
<text x="259.1" y="77.1">K1</text>
<text x="51.3" y="82.2">IO8</text>
<text x="51.3" y="79.7">IO7</text>
<text x="232.4" y="79.7">L1</text>
<text x="232.4" y="82.2">K4</text>
<text x="259.1" y="82.2">J4</text>
<text x="259.1" y="79.7">L2</text>
<text x="50.1" y="89.8">IO11</text>
<text x="50.1" y="87.3">IO10</text>
<text x="51.3" y="84.7">IO9</text>
<text x="232.4" y="84.7">G1</text>
<text x="232.4" y="87.3">L3</text>
<text x="259.1" y="84.7">G2</text>
<text x="259.1" y="87.3">L4</text>
<text x="50.1" y="92.4">IO12</text>
<text x="50.1" y="94.9">IO13</text>
<text x="232.4" y="92.4">C2</text>
<text x="232.4" y="94.9">F1</text>
<text x="259.1" y="94.9">F2</text>
<text x="259.1" y="92.4">B2</text>
<text x="50.1" y="97.4">IO14</text>
<text x="50.1" y="100">IO15</text>
<text x="88.9" y="98.7">IO16</text>
<text x="88.9" y="101.3">IO17</text>
<text x="123.2" y="101.3">E3</text>
<text x="123.2" y="98.7">D1</text>
<text x="149.9" y="100">IO24</text>
<text x="184.1" y="100">J7</text>
<text x="232.4" y="100">D1</text>
<text x="232.4" y="97.4">A1</text>
<text x="259.1" y="100">E3</text>
<text x="259.1" y="97.4">E1</text>
<text x="50.1" y="107.6">IO18</text>
<text x="50.1" y="105.1">IO17</text>
<text x="50.1" y="102.5">IO16</text>
<text x="88.9" y="106.3">IO19</text>
<text x="88.9" y="103.8">IO18</text>
<text x="123.2" y="103.8">J2</text>
<text x="123.2" y="106.3">J1</text>
<text x="149.9" y="107.6">IO27</text>
<text x="149.9" y="102.5">IO25</text>
<text x="149.9" y="105.1">IO26</text>
<text x="184.1" y="102.5">K7</text>
<text x="184.1" y="107.6">L7</text>
<text x="184.1" y="105.1">L8</text>
<text x="232.4" y="102.5">J2</text>
<text x="232.4" y="107.6">H2</text>
<text x="232.4" y="105.1">H4</text>
<text x="259.1" y="107.6">H1</text>
<text x="259.1" y="105.1">G4</text>
<text x="259.1" y="102.5">J1</text>
<text x="50.1" y="112.7">IO20</text>
<text x="50.1" y="110.1">IO19</text>
<text x="88.9" y="114">IO22</text>
<text x="88.9" y="111.4">IO21</text>
<text x="88.9" y="108.9">IO20</text>
<text x="123.2" y="108.9">H4</text>
<text x="123.2" y="111.4">G4</text>
<text x="123.2" y="114">H2</text>
<text x="149.9" y="110.1">IO28</text>
<text x="149.9" y="112.7">IO29</text>
<text x="184.1" y="110.1">K10</text>
<text x="184.1" y="112.7">L10</text>
<text x="232.4" y="112.7">L8</text>
<text x="232.4" y="110.1">J7</text>
<text x="259.1" y="112.7">L7</text>
<text x="259.1" y="110.1">K7</text>
<text x="50.1" y="117.8">IO22</text>
<text x="50.1" y="115.2">IO21</text>
<text x="88.9" y="116.5">IO23</text>
<text x="123.2" y="116.5">H1</text>
<text x="149.9" y="117.8">IO31</text>
<text x="149.9" y="115.2">IO30</text>
<text x="184.1" y="117.8">L9</text>
<text x="184.1" y="115.2">K9</text>
<text x="232.4" y="117.8">K9</text>
<text x="232.4" y="115.2">K10</text>
<text x="259.1" y="117.8">L9</text>
<text x="259.1" y="115.2">L10</text>
<text x="50.1" y="125.4">IO25</text>
<text x="50.1" y="122.8">IO24</text>
<text x="50.1" y="120.3">IO23</text>
<text x="232.4" y="122.8">F6</text>
<text x="232.4" y="125.4">J10</text>
<text x="232.4" y="120.3">K8</text>
<text x="259.1" y="120.3">J8</text>
<text x="259.1" y="125.4">J11</text>
<text x="259.1" y="122.8">F7</text>
<text x="50.1" y="127.9">IO26</text>
<text x="50.1" y="130.5">IO27</text>
<text x="50.1" y="133">IO28</text>
<text x="50.1" y="135.5">IO29</text>
<text x="50.1" y="138.1">IO30</text>
<text x="50.1" y="143.2">IO32</text>
<text x="50.1" y="140.6">IO31</text>
<text x="50.1" y="145.7">IO33</text>
<text x="50.1" y="148.2">IO34</text>
<text x="50.1" y="153.3">IO36</text>
<text x="50.1" y="150.8">IO35</text>
<text x="50.1" y="155.9">IO37</text>
<text x="120.6" y="154.6">IO32</text>
<text x="154.9" y="154.6">K8</text>
<text x="120.6" y="157.1">IO33</text>
<text x="120.6" y="159.7">IO34</text>
<text x="154.9" y="157.1">J8</text>
<text x="154.9" y="159.7">F6</text>
<text x="120.6" y="167.3">IO37</text>
<text x="120.6" y="162.2">IO35</text>
<text x="120.6" y="164.8">IO36</text>
<text x="154.9" y="164.8">J10</text>
<text x="154.9" y="167.3">J11</text>
<text x="154.9" y="162.2">F7</text>
<text x="120.6" y="172.4">IO39</text>
<text x="120.6" y="169.8">IO38</text>
</g>
</svg>
